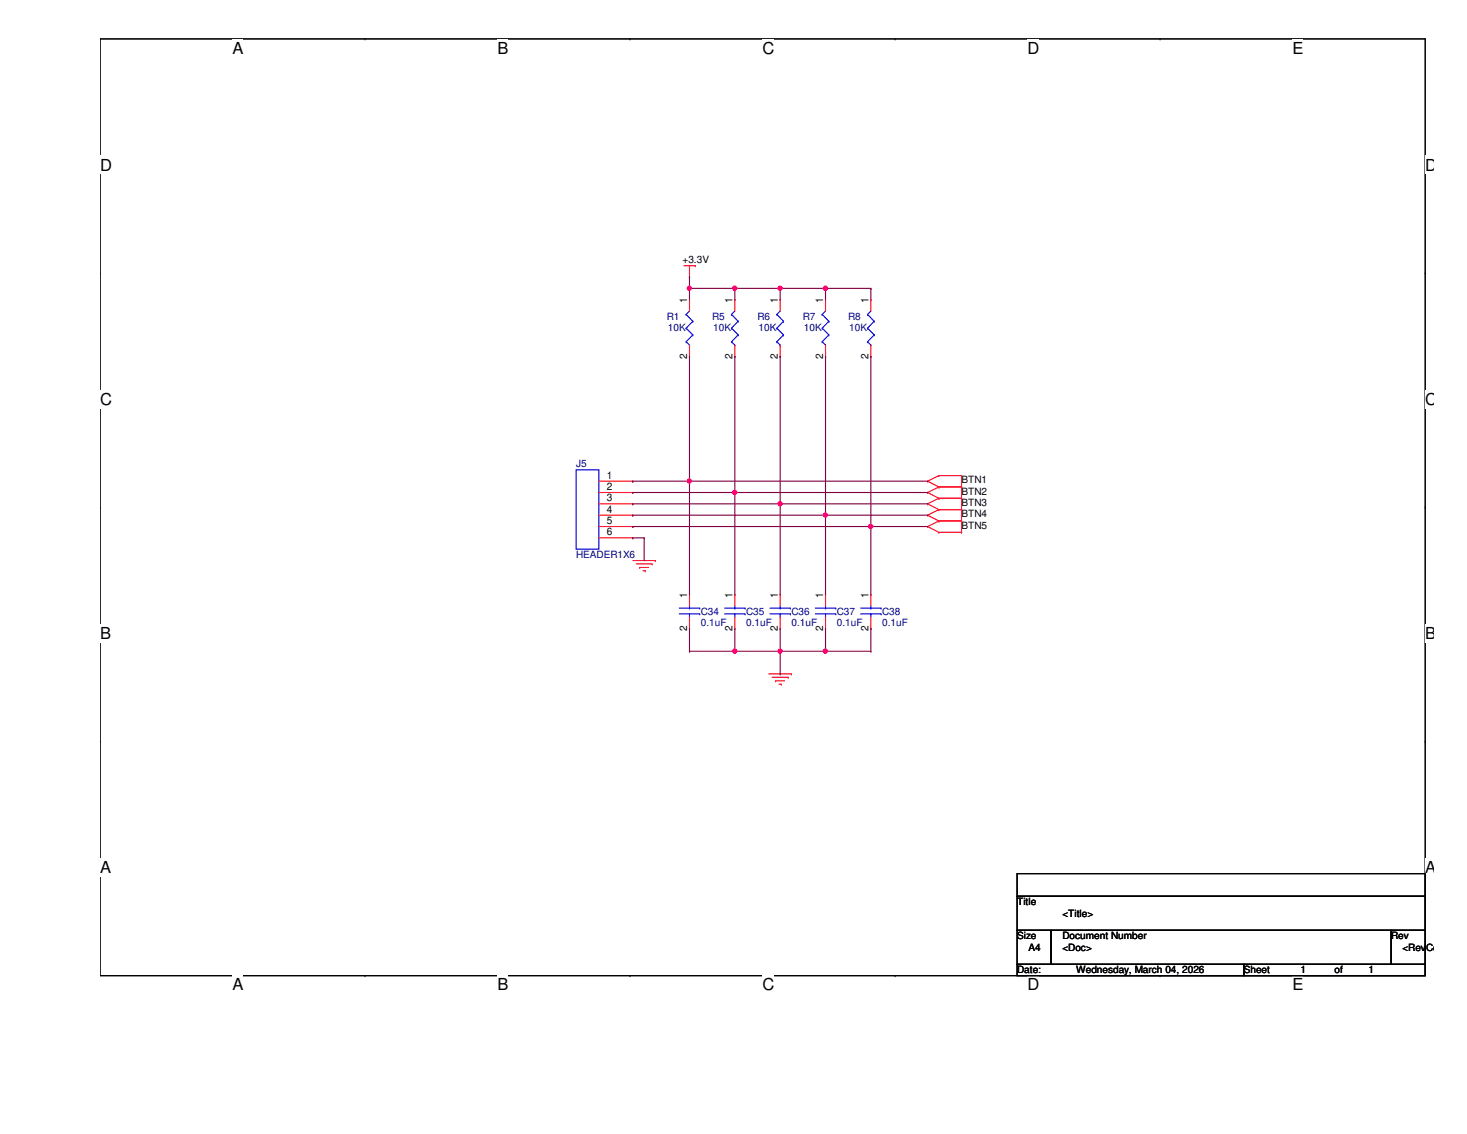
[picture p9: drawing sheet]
<svg xmlns="http://www.w3.org/2000/svg" width="279mm" height="216mm" viewBox="0 0 279 216" stroke-linecap="round" stroke-linejoin="round" font-family="sans-serif">
<path d="M19.1 7.4h252.3v178.4h-252.3z" fill="none" stroke="#000" stroke-width=".21"/>
<g fill="#fff">
<path d="M44.3 7.4h2.1v3.5h-2.1z"/>
<path d="M44.3 185.8h2.1v3.4h-2.1z"/>
</g>
<path d="M69.5 7.4h.1M69.5 185.8h.1" fill="none" stroke="#000" stroke-width=".21"/>
<g fill="#fff">
<path d="M94.7 7.4h2.1v3.5h-2.1z"/>
<path d="M94.7 185.8h2.1v3.4h-2.1z"/>
</g>
<path d="M120 7.4h.1M120 185.8h.1" fill="none" stroke="#000" stroke-width=".21"/>
<g fill="#fff">
<path d="M145.2 7.4h2.2v3.5h-2.2z"/>
<path d="M145.2 185.8h2.2v3.4h-2.2z"/>
</g>
<path d="M170.5 7.4h.1M170.5 185.8h.1" fill="none" stroke="#000" stroke-width=".21"/>
<g fill="#fff">
<path d="M195.7 7.4h2.3v3.5h-2.3z"/>
<path d="M195.7 185.8h2.3v3.4h-2.3z"/>
</g>
<path d="M220.9 7.4h.1M220.9 185.8h.1" fill="none" stroke="#000" stroke-width=".21"/>
<g fill="#fff">
<path d="M246.2 7.4h2v3.5h-2z"/>
<path d="M246.2 185.8h2v3.4h-2z"/>
<path d="M19.1 29.7h2.2v3.4h-2.2z"/>
<path d="M271.4 29.7h1.7v3.4h-1.7z"/>
<path d="M19.1 74.3h2.2v3.4h-2.2z"/>
<path d="M271.4 74.3h1.7v3.4h-1.7z"/>
</g>
<path d="M19.1 52h.1M271.4 52h.1" fill="none" stroke="#000" stroke-width=".21"/>
<g fill="#fff">
<path d="M19.1 118.8h2v3.5h-2z"/>
<path d="M271.4 118.8h1.7v3.5h-1.7z"/>
</g>
<path d="M19.1 96.6h.1M271.4 96.6h.1" fill="none" stroke="#000" stroke-width=".21"/>
<path d="M19.1 96.6h.1M271.4 96.6h.1" fill="none" stroke="#000" stroke-width=".19"/>
<g fill="#fff">
<path d="M19.1 163.4h2v3.5h-2z"/>
<path d="M271.4 163.4h1.7v3.5h-1.7z"/>
</g>
<path d="M19.1 141.1h.1M271.4 141.1h.1M193.7 166.3h77.7v4.3h-77.7zM193.7 170.6h77.7v6.5h-77.7zM193.7 177.1h6.5v6.5h-6.5zM200.2 177.1h64.8v6.5h-64.8zM265 177.1h6.4v6.5h-6.4zM193.7 183.6h43.2v2.2h-43.2zM236.9 183.6h34.5v2.2h-34.5z" fill="none" stroke="#000" stroke-width=".21"/>
<g fill="none" stroke="#f00" stroke-width=".21">
<path d="M130.3 50.6h2.1M131.3 52.7h.1M131.3 57.1h.1M131.3 50.6v2.1M131.3 57.1v2.1M132.4 50.6h.1M140 57.1h.1M140 57.1v2.1M148.6 57.1h.1M148.6 57.1v2.1M157.2 57.1h.1M157.2 57.1v2.1"/>
<path d="M165.9 57.1h.1M165.9 57.1v2.1M131.3 67.9h.1M131.3 65.7v2.2M140 67.9h.1M140 65.7v2.2M148.6 67.9h.1M148.6 65.7v2.2M157.2 67.9h.1M157.2 65.7v2.2M165.9 67.9h.1M165.9 65.7v2.2"/>
<path d="M114 91.6h6.5M114 93.8h6.5M114 95.9h6.5M114 98.1h6.5M120.5 91.6h.1M120.5 93.8h.1M120.5 95.9h.1M120.5 98.1h.1M176.7 91.6h.1M176.7 93.8h.1M176.7 95.9h.1M176.7 98.1h.1"/>
<path d="M176.7 91.6l2.1 1.1M176.7 93.8l2.1 1.1M176.7 95.9l2.1 1.1M176.7 98.1l2.1 1.1M178.8 90.6h.1M178.8 92.7h.1M178.8 94.9h.1M178.8 97h.1M178.8 99.2h.1M178.8 90.6l-2.1 1M178.8 90.6h4.3M178.8 92.7h4.3"/>
<path d="M178.8 92.7l-2.1 1.1M178.8 94.9h4.3M178.8 94.9l-2.1 1M178.8 97h4.3M178.8 97l-2.1 1.1M178.8 99.2h4.3M178.8 99.2l-2.1 1M183.1 90.6h.1M183.1 92.7h.1M183.1 94.9h.1M183.1 97h.1M183.1 99.2h.1"/>
<path d="M183.1 90.6v10.7M114 100.2h6.5M114 102.4h6.5M120.5 100.2h.1M120.5 102.4h.1M120.5 106.7h4.3M121.2 107.4h3M121.8 108h.1M121.8 108h1.7M122.5 108.7h.4M122.9 108.7h.1M124.2 107.4h.1"/>
<path d="M124.8 106.7h.1M131.3 113.2h.1M131.3 119.7h.1M131.3 113.2v2.2M131.3 117.5v2.2M140 113.2h.1M140 119.7h.1M140 113.2v2.2M140 117.5v2.2M148.6 113.2h.1M148.6 119.7h.1M148.6 113.2v2.2"/>
<path d="M148.6 117.5v2.2M157.2 113.2h.1M157.2 119.7h.1M157.2 113.2v2.2M157.2 117.5v2.2M165.9 113.2h.1M165.9 119.7h.1M165.9 113.2v2.2M165.9 117.5v2.2M176.7 100.2h.1M176.7 100.2l2.1 1.1M178.8 101.3h.1"/>
<path d="M178.8 101.3h4.3M183.1 101.3h.1M146.4 128.3h4.3M147.1 128.9h3M147.7 129.6h.1M147.7 129.6h1.7M148.4 130.3h.4M148.8 130.3h.1M150.1 128.9h.1M150.7 128.3h.1"/>
</g>
<g fill="none" stroke="#00f" stroke-width=".21">
<path d="M130.7 59.9h.1M130.7 59.9l1.3 1.3M131.3 59.2l-.6 .7M139.3 59.9h.1M139.3 59.9l1.3 1.3M140 59.2l-.7 .7M148 59.9h.1M148 59.9l1.2 1.3M148.6 59.2l-.6 .7M156.6 59.9h.1M156.6 59.9l1.3 1.3M157.2 59.2l-.6 .7"/>
<path d="M165.2 59.9h.1M165.2 59.9l1.3 1.3M165.9 59.2l-.7 .7M130.7 62.5h.1M130.7 65.1h.1M130.7 62.5l1.3 1.3M130.7 65.1l.6 .6M131.3 65.7h.1M132 61.2h.1M132 63.8h.1M132 61.2l-1.3 1.3M132 63.8l-1.3 1.3"/>
<path d="M139.3 62.5h.1M139.3 65.1h.1M139.3 62.5l1.3 1.3M139.3 65.1l.7 .6M140 65.7h.1M140.6 61.2h.1M140.6 63.8h.1M140.6 61.2l-1.3 1.3M140.6 63.8l-1.3 1.3M148 62.5h.1M148 65.1h.1M148 62.5l1.2 1.3"/>
<path d="M148 65.1l.6 .6M148.6 65.7h.1M149.2 61.2h.1M149.2 63.8h.1M149.2 61.2l-1.2 1.3M149.2 63.8l-1.2 1.3M156.6 62.5h.1M156.6 65.1h.1M156.6 62.5l1.3 1.3M156.6 65.1l.6 .6M157.2 65.7h.1M157.9 61.2h.1"/>
<path d="M157.9 63.8h.1M157.9 61.2l-1.3 1.3M157.9 63.8l-1.3 1.3M165.2 62.5h.1M165.2 65.1h.1M165.2 62.5l1.3 1.3M165.2 65.1l.7 .6M165.9 65.7h.1M166.5 61.2h.1M166.5 63.8h.1M166.5 61.2l-1.3 1.3M166.5 63.8l-1.3 1.3"/>
<path d="M109.7 89.4h4.3v15.2h-4.3zM129.4 116.9h3.9M129.4 115.8h3.9M131.3 115.8h.1M131.3 116.9h.1M131.3 115.4v.4M131.3 116.9v.6M133.3 116.9h.1M133.3 115.8h.1M138 116.9h3.9M138 115.8h3.9M140 115.8h.1"/>
<path d="M140 116.9h.1M140 115.4v.4M140 116.9v.6M141.9 116.9h.1M141.9 115.8h.1M146.6 116.9h3.9M146.6 115.8h3.9M148.6 115.8h.1M148.6 116.9h.1M148.6 115.4v.4M148.6 116.9v.6M150.5 116.9h.1"/>
<path d="M150.5 115.8h.1M155.3 116.9h3.9M155.3 115.8h3.9M157.2 115.8h.1M157.2 116.9h.1M157.2 115.4v.4M157.2 116.9v.6M159.2 116.9h.1M159.2 115.8h.1M163.9 116.9h3.9M163.9 115.8h3.9M165.9 115.8h.1"/>
<path d="M165.9 116.9h.1M165.9 115.4v.4M165.9 116.9v.6M167.8 116.9h.1M167.8 115.8h.1"/>
</g>
<path d="M131.3 52.7h.1M131.3 52.7v2.2" fill="none" stroke="#800040" stroke-width=".21"/>
<circle cx="131.3" cy="54.9" r=".4" fill="#f0f"/>
<circle cx="131.3" cy="54.9" r=".4" fill="none" stroke="#f0f" stroke-width=".21"/>
<path d="M131.3 54.9h.1M131.3 54.9h17.3M131.3 54.9v2.2M140 54.9h.1" fill="none" stroke="#800040" stroke-width=".21"/>
<circle cx="148.6" cy="54.9" r=".4" fill="#f0f"/>
<circle cx="148.6" cy="54.9" r=".4" fill="none" stroke="#f0f" stroke-width=".21"/>
<circle cx="139.9" cy="54.9" r=".4" fill="#f0f"/>
<circle cx="139.9" cy="54.9" r=".4" fill="none" stroke="#f0f" stroke-width=".21"/>
<path d="M140 54.9h.1M140 54.9v2.2M148.6 54.9h.1M148.6 54.9v2.2M148.6 54.9h8.6M157.2 54.9h.1M157.2 54.9v2.2" fill="none" stroke="#800040" stroke-width=".21"/>
<circle cx="157.2" cy="54.9" r=".4" fill="#f0f"/>
<circle cx="157.2" cy="54.9" r=".4" fill="none" stroke="#f0f" stroke-width=".21"/>
<g fill="none" stroke="#800040" stroke-width=".21">
<path d="M131.3 67.9h.1M131.3 67.9v23.7M140 67.9h.1M140 67.9v25.9M148.6 67.9h.1M148.6 67.9v28M157.2 67.9h.1M157.2 67.9v30.2M120.5 91.6h.1M120.5 93.8h.1M120.5 91.6h56.2M120.5 93.8h56.2"/>
<path d="M131.3 91.6h.1M140 93.8h.1M120.5 102.4h.1M120.5 102.4h2.2"/>
</g>
<circle cx="139.9" cy="93.7" r=".4" fill="#f0f"/>
<circle cx="139.9" cy="93.7" r=".4" fill="none" stroke="#f0f" stroke-width=".21"/>
<path d="M120.5 95.9h.1M120.5 95.9h28.1" fill="none" stroke="#800040" stroke-width=".21"/>
<circle cx="148.6" cy="95.9" r=".4" fill="#f0f"/>
<circle cx="148.6" cy="95.9" r=".4" fill="none" stroke="#f0f" stroke-width=".21"/>
<path d="M120.5 98.1h.1M120.5 98.1h36.7M148.6 95.9h.1M148.6 95.9h28.1" fill="none" stroke="#800040" stroke-width=".21"/>
<circle cx="157.2" cy="98.1" r=".4" fill="#f0f"/>
<circle cx="157.2" cy="98.1" r=".4" fill="none" stroke="#f0f" stroke-width=".21"/>
<path d="M165.9 67.9h.1M165.9 67.9v32.3h-45.4M157.2 98.1h.1M157.2 98.1h19.5M120.5 100.2h.1M122.7 102.4h.1M122.7 102.4v4.3" fill="none" stroke="#800040" stroke-width=".21"/>
<circle cx="165.8" cy="100.2" r=".4" fill="#f0f"/>
<circle cx="165.8" cy="100.2" r=".4" fill="none" stroke="#f0f" stroke-width=".21"/>
<path d="M157.2 54.9h.1M157.2 54.9h8.7M165.9 54.9h.1M165.9 54.9v2.2M131.3 91.6h.1M131.3 91.6v21.6M165.9 100.2h.1M165.9 100.2h10.8" fill="none" stroke="#800040" stroke-width=".21"/>
<circle cx="131.3" cy="91.6" r=".4" fill="#f0f"/>
<circle cx="131.3" cy="91.6" r=".4" fill="none" stroke="#f0f" stroke-width=".21"/>
<g fill="none" stroke="#800040" stroke-width=".21">
<path d="M140 93.8h.1M140 93.8v19.4M148.6 95.9h.1M148.6 95.9v17.3M157.2 98.1h.1M157.2 98.1v15.1M131.3 119.7v4.3M148.6 119.7v8.6M165.9 100.2h.1M165.9 100.2v13M131.3 124h.1M131.3 124h8.7"/>
<path d="M140 124h.1M148.6 124h.1M148.6 128.3h.1M148.6 124h8.6M157.2 124h.1"/>
</g>
<circle cx="157.2" cy="124" r=".4" fill="#f0f"/>
<circle cx="157.2" cy="124" r=".4" fill="none" stroke="#f0f" stroke-width=".21"/>
<path d="M140 119.7v4.3M157.2 119.7v4.3M165.9 119.7h.1M165.9 119.7v4.3M140 124h.1M140 124h8.6M148.6 124h.1M157.2 124h.1M157.2 124h8.7M165.9 124h.1" fill="none" stroke="#800040" stroke-width=".21"/>
<circle cx="139.9" cy="124" r=".4" fill="#f0f"/>
<circle cx="139.9" cy="124" r=".4" fill="none" stroke="#f0f" stroke-width=".21"/>
<circle cx="148.6" cy="124" r=".4" fill="#f0f"/>
<circle cx="148.6" cy="124" r=".4" fill="none" stroke="#f0f" stroke-width=".21"/>
<circle cx="131.3" cy="54.9" r=".4" fill="#f0f"/>
<circle cx="131.3" cy="54.9" r=".4" fill="none" stroke="#f0f" stroke-width=".21"/>
<circle cx="148.6" cy="54.9" r=".4" fill="#f0f"/>
<circle cx="148.6" cy="54.9" r=".4" fill="none" stroke="#f0f" stroke-width=".21"/>
<circle cx="139.9" cy="54.9" r=".4" fill="#f0f"/>
<circle cx="139.9" cy="54.9" r=".4" fill="none" stroke="#f0f" stroke-width=".21"/>
<circle cx="157.2" cy="54.9" r=".4" fill="#f0f"/>
<circle cx="157.2" cy="54.9" r=".4" fill="none" stroke="#f0f" stroke-width=".21"/>
<circle cx="139.9" cy="93.7" r=".4" fill="#f0f"/>
<circle cx="139.9" cy="93.7" r=".4" fill="none" stroke="#f0f" stroke-width=".21"/>
<circle cx="148.6" cy="95.9" r=".4" fill="#f0f"/>
<circle cx="148.6" cy="95.9" r=".4" fill="none" stroke="#f0f" stroke-width=".21"/>
<circle cx="157.2" cy="98.1" r=".4" fill="#f0f"/>
<circle cx="157.2" cy="98.1" r=".4" fill="none" stroke="#f0f" stroke-width=".21"/>
<circle cx="165.8" cy="100.2" r=".4" fill="#f0f"/>
<circle cx="165.8" cy="100.2" r=".4" fill="none" stroke="#f0f" stroke-width=".21"/>
<circle cx="131.3" cy="91.6" r=".4" fill="#f0f"/>
<circle cx="131.3" cy="91.6" r=".4" fill="none" stroke="#f0f" stroke-width=".21"/>
<circle cx="157.2" cy="124" r=".4" fill="#f0f"/>
<circle cx="157.2" cy="124" r=".4" fill="none" stroke="#f0f" stroke-width=".21"/>
<circle cx="139.9" cy="124" r=".4" fill="#f0f"/>
<circle cx="139.9" cy="124" r=".4" fill="none" stroke="#f0f" stroke-width=".21"/>
<circle cx="148.6" cy="124" r=".4" fill="#f0f"/>
<circle cx="148.6" cy="124" r=".4" fill="none" stroke="#f0f" stroke-width=".21"/>
<g font-size="3.1">
<text x="44.3" y="10.2">A</text>
<text x="94.7" y="10.2">B</text>
<text x="145.2" y="10.2">C</text>
<text x="195.7" y="10.2">D</text>
<text x="246.2" y="10.2">E</text>
<text x="19" y="32.5">D</text>
<text x="271.4" y="32.5">D</text>
<text x="19" y="77">C</text>
<text x="271.4" y="77">C</text>
<text x="19" y="121.6">B</text>
<text x="271.4" y="121.6">B</text>
<text x="19" y="166.2">A</text>
<text x="271.4" y="166.2">A</text>
<text x="44.3" y="188.6">A</text>
<text x="94.7" y="188.6">B</text>
<text x="145.2" y="188.6">C</text>
<text x="195.7" y="188.6">D</text>
<text x="246.2" y="188.6">E</text>
</g>
<g font-size="1.9">
<text x="130" y="50.1">+3.3V</text>
<text x="130.9" y="57.7" transform="rotate(-90 130.9 57.7)">1</text>
<text x="139.5" y="57.7" transform="rotate(-90 139.5 57.7)">1</text>
<text x="148.1" y="57.7" transform="rotate(-90 148.1 57.7)">1</text>
<text x="156.8" y="57.7" transform="rotate(-90 156.8 57.7)">1</text>
<text x="165.4" y="57.7" transform="rotate(-90 165.4 57.7)">1</text>
<text x="130.9" y="68.3" transform="rotate(-90 130.9 68.3)">2</text>
<text x="139.5" y="68.3" transform="rotate(-90 139.5 68.3)">2</text>
<text x="148.1" y="68.3" transform="rotate(-90 148.1 68.3)">2</text>
<text x="156.8" y="68.3" transform="rotate(-90 156.8 68.3)">2</text>
<text x="165.4" y="68.3" transform="rotate(-90 165.4 68.3)">2</text>
<text x="115.6" y="91.1">1</text>
<text x="115.6" y="93.3">2</text>
<text x="115.6" y="95.5">3</text>
<text x="183.1" y="92">BTN1</text>
<text x="183.1" y="94.1">BTN2</text>
<text x="115.6" y="97.6">4</text>
<text x="115.6" y="99.8">5</text>
<text x="115.6" y="101.9">6</text>
<text x="183.1" y="96.3">BTN3</text>
<text x="183.1" y="98.5">BTN4</text>
<text x="183.1" y="100.6">BTN5</text>
<text x="130.9" y="113.8" transform="rotate(-90 130.9 113.8)">1</text>
<text x="139.5" y="113.8" transform="rotate(-90 139.5 113.8)">1</text>
<text x="148.1" y="113.8" transform="rotate(-90 148.1 113.8)">1</text>
<text x="156.8" y="113.8" transform="rotate(-90 156.8 113.8)">1</text>
<text x="165.4" y="113.8" transform="rotate(-90 165.4 113.8)">1</text>
<text x="130.9" y="120.1" transform="rotate(-90 130.9 120.1)">2</text>
<text x="139.5" y="120.1" transform="rotate(-90 139.5 120.1)">2</text>
<text x="148.1" y="120.1" transform="rotate(-90 148.1 120.1)">2</text>
<text x="156.8" y="120.1" transform="rotate(-90 156.8 120.1)">2</text>
<text x="165.4" y="120.1" transform="rotate(-90 165.4 120.1)">2</text>
<text x="193.7" y="172.3">Title</text>
<text x="193.7" y="178.8">Size</text>
<text x="202.4" y="178.8">Document Number</text>
<text x="202.4" y="174.5">&lt;Title&gt;</text>
<text x="265" y="178.8">Rev</text>
<text x="193.7" y="185.3">Date:</text>
<text x="195.9" y="181">A4</text>
<text x="202.4" y="181">&lt;Doc&gt;</text>
<text x="204.9" y="185.3">Wednesday, March 04, 2026</text>
<text x="236.9" y="185.3">Sheet</text>
<text x="247.7" y="185.3">1</text>
<text x="254.2" y="185.3">of</text>
<text x="260.6" y="185.3">1</text>
<text x="267.1" y="181">&lt;RevCo</text>
</g>
<g font-size="1.9" fill="#000080">
<text x="127" y="60.9">R1</text>
<text x="127.2" y="63.1">10K</text>
<text x="135.6" y="60.9">R5</text>
<text x="135.8" y="63.1">10K</text>
<text x="144.3" y="60.9">R6</text>
<text x="144.5" y="63.1">10K</text>
<text x="152.9" y="60.9">R7</text>
<text x="153.1" y="63.1">10K</text>
<text x="161.5" y="60.9">R8</text>
<text x="161.8" y="63.1">10K</text>
<text x="109.7" y="89">J5</text>
<text x="109.7" y="106.3">HEADER1X6</text>
<text x="133.5" y="117.1">C34</text>
<text x="133.5" y="119.2">0.1uF</text>
<text x="142.1" y="117.1">C35</text>
<text x="142.1" y="119.2">0.1uF</text>
<text x="150.7" y="117.1">C36</text>
<text x="150.7" y="119.2">0.1uF</text>
<text x="159.4" y="117.1">C37</text>
<text x="159.4" y="119.2">0.1uF</text>
<text x="168" y="117.1">C38</text>
<text x="168" y="119.2">0.1uF</text>
</g>
</svg>
